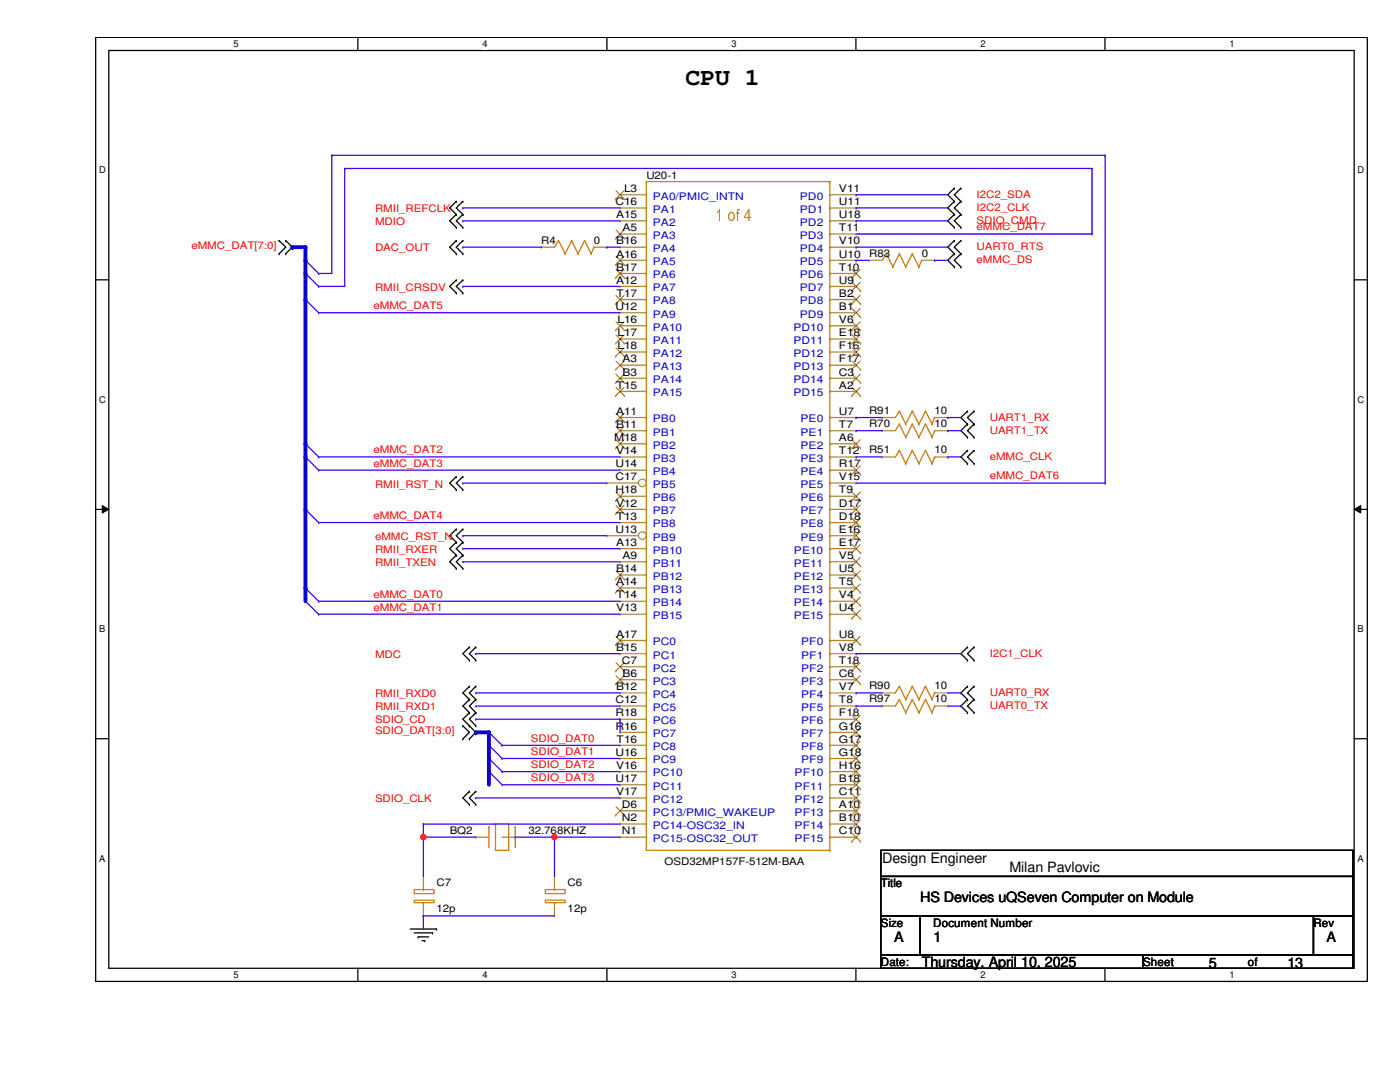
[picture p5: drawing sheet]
<svg xmlns="http://www.w3.org/2000/svg" width="279mm" height="216mm" viewBox="0 0 279 216" stroke-linecap="round" stroke-linejoin="round" font-family="sans-serif">
<path d="M19.1 7.5h253.8v188.3h-253.8zM21.7 10.1h248.6v183.1h-248.6z" fill="none" stroke="#000" stroke-width=".25"/>
<g fill="#fff">
<path d="M46.6 7.7h1v2.1h-1z"/>
<path d="M46.6 193.5h1v2.1h-1z"/>
</g>
<path d="M71.4 7.5v2.6M71.4 193.2v2.6" fill="none" stroke="#000" stroke-width=".25"/>
<g fill="#fff">
<path d="M96.3 7.7h1v2.1h-1z"/>
<path d="M96.3 193.5h1v2.1h-1z"/>
</g>
<path d="M121.1 7.5v2.6M121.1 193.2v2.6" fill="none" stroke="#000" stroke-width=".25"/>
<g fill="#fff">
<path d="M146 7.7h1v2.1h-1z"/>
<path d="M146 193.5h1v2.1h-1z"/>
</g>
<path d="M170.8 7.5v2.6M170.8 193.2v2.6" fill="none" stroke="#000" stroke-width=".25"/>
<g fill="#fff">
<path d="M195.7 7.7h1v2.1h-1z"/>
<path d="M195.7 193.5h1v2.1h-1z"/>
</g>
<path d="M220.5 7.5v2.6M220.5 193.2v2.6" fill="none" stroke="#000" stroke-width=".25"/>
<g fill="#fff">
<path d="M245.4 7.7h1v2.1h-1z"/>
<path d="M245.4 193.5h1v2.1h-1z"/>
<path d="M19.8 32.9h1.3v2.1h-1.3z"/>
<path d="M270.9 32.9h1.3v2.1h-1.3z"/>
<path d="M19.8 78.7h1.3v2.1h-1.3z"/>
<path d="M270.9 78.7h1.3v2.1h-1.3z"/>
</g>
<path d="M19.1 55.8h2.6M270.3 55.8h2.6" fill="none" stroke="#000" stroke-width=".25"/>
<g fill="#fff">
<path d="M19.8 124.5h1.2v2.1h-1.2z"/>
<path d="M270.9 124.5h1.3v2.1h-1.3z"/>
</g>
<path d="M19.1 101.6h2.6M270.3 101.6h2.6" fill="none" stroke="#000" stroke-width=".25"/>
<path d="M20.4 100.9l1.3 .7-1.3 .8zM270.3 101.6l1.3-.7v1.5z" fill="#000"/>
<path d="M20.4 100.9l1.3 .7-1.3 .8zM270.3 101.6l1.3-.7v1.5z" fill="none" stroke="#000" stroke-width=".2"/>
<g fill="#fff">
<path d="M19.8 170.3h1.2v2h-1.2z"/>
<path d="M270.9 170.3h1.3v2h-1.3z"/>
</g>
<g fill="none" stroke="#000" stroke-width=".25">
<path d="M190.5 37.5h.1M190.5 37.5l-1.4 1.4 1.4 1.3M191.8 37.5h.1M191.8 37.5l-1.3 1.4 1.3 1.3M55.7 48h.1M55.7 50.6h.1M55.7 48l1.3 1.3-1.3 1.3M57 50.6h.1M57 48h.1M57 48l1.3 1.3-1.3 1.3M91.1 40.2h.1M91.1 42.8h.1"/>
<path d="M91.1 45.4h.1M91.1 48h.1M91.1 50.6h.1M91.1 55.9h.1M91.1 58.5h.1M91.1 40.2l-1.4 1.3 1.4 1.3M91.1 42.8l-1.4 1.3 1.4 1.3M91.1 48l-1.4 1.3 1.4 1.3M91.1 55.9l-1.4 1.2 1.4 1.4M92.4 40.2h.1M92.4 42.8h.1M92.4 45.4h.1"/>
<path d="M92.4 48h.1M92.4 50.6h.1M92.4 55.9h.1M92.4 58.5h.1M92.4 40.2l-1.3 1.3 1.3 1.3M92.4 42.8l-1.3 1.3 1.3 1.3M92.4 48l-1.3 1.3 1.3 1.3M92.4 55.9l-1.3 1.2 1.3 1.4M190.5 40.2h.1M190.5 42.8h.1M190.5 45.4h.1M190.5 48h.1"/>
<path d="M190.5 50.6h.1M190.5 53.3h.1M190.5 40.2l-1.4 1.3 1.4 1.3M190.5 42.8l-1.4 1.3 1.4 1.3M190.5 48l-1.4 1.3 1.4 1.3M190.5 50.6l-1.4 1.3 1.4 1.4M191.8 40.2h.1M191.8 42.8h.1M191.8 45.4h.1M191.8 50.6h.1M191.8 48h.1M191.8 53.3h.1"/>
<path d="M191.8 40.2l-1.3 1.3 1.3 1.3M191.8 42.8l-1.3 1.3 1.3 1.3M191.8 48l-1.3 1.3 1.3 1.3M191.8 50.6l-1.3 1.3 1.3 1.4M91.1 95.1h.1M91.1 97.7h.1M91.1 95.1l-1.4 1.3 1.4 1.3M92.4 95.1h.1M92.4 97.7h.1M92.4 95.1l-1.3 1.3 1.3 1.3M193.1 82h.1M193.1 84.6h.1"/>
<path d="M193.1 87.2h.1M193.1 89.9h.1M193.1 92.5h.1M193.1 82l-1.3 1.3 1.3 1.3M193.1 84.6l-1.3 1.3 1.3 1.3M193.1 89.9l-1.3 1.3 1.3 1.3M194.4 84.6h.1M194.4 82h.1M194.4 87.2h.1M194.4 92.5h.1M194.4 89.9h.1M194.4 82l-1.3 1.3 1.3 1.3"/>
<path d="M194.4 84.6l-1.3 1.3 1.3 1.3M194.4 89.9l-1.3 1.3 1.3 1.3M91.1 105.6h.1M91.1 108.2h.1M91.1 110.8h.1M91.1 113.4h.1M91.1 105.6l-1.4 1.3 1.4 1.3M91.1 108.2l-1.4 1.3 1.4 1.3M91.1 110.8l-1.4 1.3 1.4 1.3M92.4 105.6h.1M92.4 108.2h.1M92.4 110.8h.1"/>
<path d="M92.4 113.4h.1M92.4 105.6l-1.3 1.3 1.3 1.3M92.4 108.2l-1.3 1.3 1.3 1.3M92.4 110.8l-1.3 1.3 1.3 1.3M93.7 129.1h.1M93.7 131.7h.1M93.7 136.9h.1M93.7 139.6h.1M93.7 136.9l-1.3 1.4 1.3 1.3M93.7 129.1l-1.3 1.3 1.3 1.3M93.7 139.6l-1.3 1.3 1.3 1.3M95 129.1h.1"/>
<path d="M95 131.7h.1M95 136.9h.1M95 139.6h.1M95 129.1l-1.3 1.3 1.3 1.3M95 136.9l-1.3 1.4 1.3 1.3M95 139.6l-1.3 1.3 1.3 1.3M193.1 129.1h.1M193.1 131.7h.1M193.1 136.9h.1M193.1 139.6h.1M193.1 129.1l-1.3 1.3 1.3 1.3M193.1 136.9l-1.3 1.4 1.3 1.3"/>
<path d="M193.1 139.6l-1.3 1.3 1.3 1.3M194.4 131.7h.1M194.4 129.1h.1M194.4 139.6h.1M194.4 136.9h.1M194.4 129.1l-1.3 1.3 1.3 1.3M194.4 136.9l-1.3 1.4 1.3 1.3M194.4 139.6l-1.3 1.3 1.3 1.3M19.1 147.4h2.6M92.4 144.8h.1M92.4 147.4h.1M92.4 144.8l1.3 1.3-1.3 1.3"/>
<path d="M93.7 142.2h.1M93.7 157.9h.1M93.7 147.4h.1M93.7 144.8h.1M93.7 157.9l-1.3 1.3 1.3 1.3M93.7 144.8l1.3 1.3-1.3 1.3M93.7 142.2l-1.3 1.3 1.3 1.3M95 142.2h.1M95 157.9h.1M95 144.8h.1M95 157.9l-1.3 1.3 1.3 1.3M95 142.2l-1.3 1.3 1.3 1.3"/>
<path d="M193.1 142.2h.1M194.4 142.2h.1M270.3 147.4h2.6M93.7 160.5h.1M95 160.5h.1M175.8 169.7h94.2v5.2h-94.2zM175.8 174.9h94.2v7.9h-94.2zM81.9 185.4h5.2M82.7 186.1h3.6M83.4 186.9h.1M83.4 186.9h2.2M84.2 187.7h.6"/>
<path d="M84.8 187.7h.1M86.3 186.1h.1M87.1 185.4h.1M175.8 182.8h7.8v7.8h-7.8zM175.8 190.6h52.3v2.6h-52.3zM183.6 182.8h78.5v7.8h-78.5zM228.1 190.6h41.9v2.6h-41.9zM262.1 182.8h7.9v7.8h-7.9z"/>
</g>
<g fill="none" stroke="#4200ff" stroke-width=".25">
<path d="M61 59.8h.1M61 54.6h.1M61 51.9h.1M61 59.8l2.6 2.6M61 54.6l2.6 2.5M61 51.9l2.6 2.7M61 88.6h.1M61 91.2h.1M61 88.6l2.6 2.6M61 91.2l2.6 2.6M61 101.6h.1M61 117.3h.1"/>
<path d="M61 120h.1M61 101.6l2.6 2.7M61 117.3l2.6 2.7M61 120l2.6 2.6M97.6 151.3h.1M97.6 148.7h.1M97.6 146.1h.1M97.6 154h.1M97.6 151.3l2.6 2.7M97.6 148.7l2.6 2.6M97.6 146.1l2.6 2.6M97.6 154l2.6 2.6"/>
</g>
<g fill="none" stroke="#cc8006" stroke-width=".25">
<path d="M129 36.2h.1M129 38.9h.1M129 36.2h36.6M129 36.2v133.5h36.6M165.6 36.2h.1M165.6 38.9h.1M165.6 36.2v133.5M111.5 48h.1M111.5 48l1.3 2.6M111.5 48l-.8 1.3M112.8 50.6h.1M114.1 48h.1"/>
<path d="M114.1 48l-1.3 2.6M114.1 48l1.3 2.6M115.4 50.6h.1M116.7 48h.1M116.7 48l-1.3 2.6M116.7 48l1.3 2.6M118 50.6h.1M118.5 49.3h.1M118.5 49.3l-.5 1.3M129 41.5h.1M129 44.1h.1M129 46.7h.1"/>
<path d="M129 49.3h.1M129 51.9h.1M129 54.6h.1M129 57.1h.1M129 59.8h.1M165.6 41.5h.1M165.6 44.1h.1M165.6 46.7h.1M165.6 49.3h.1M165.6 51.9h.1M165.6 54.6h.1M165.6 57.1h.1"/>
<path d="M165.6 59.8h.1M176.9 50.6h.1M176.9 50.6l1.3 2.7M176.9 50.6l-.8 1.3M178.2 53.3h.1M179.5 50.6h.1M179.5 50.6l-1.3 2.7M179.5 50.6l1.3 2.7M180.8 53.3h.1M182.1 50.6h.1M182.1 50.6l-1.3 2.7M182.1 50.6l1.3 2.7"/>
<path d="M183.4 53.3h.1M183.9 51.9h.1M183.9 51.9l-.5 1.4M129 65h.1M129 67.6h.1M129 70.2h.1M129 72.9h.1M129 75.5h.1M129 78.1h.1M129 62.4h.1M165.6 65h.1M165.6 67.6h.1"/>
<path d="M165.6 70.2h.1M165.6 72.9h.1M165.6 75.5h.1M165.6 78.1h.1M165.6 62.4h.1M129 83.3h.1M129 85.9h.1M129 88.6h.1M129 91.2h.1M129 93.8h.1M129 96.4h.1M129 99h.1"/>
<path d="M165.6 83.3h.1M165.6 85.9h.1M165.6 88.6h.1M165.6 91.2h.1M165.6 93.8h.1M165.6 96.4h.1M165.6 99h.1M179.5 84.6h.1M179.5 82h.1M179.5 84.6l1.3 2.6M179.5 84.6l-.8 1.3M179.5 82l1.3 2.6"/>
<path d="M179.5 82l-.8 1.3M180.8 87.2h.1M180.8 84.6h.1M182.1 84.6h.1M182.1 82h.1M182.1 84.6l-1.3 2.6M182.1 84.6l1.3 2.6M182.1 82l-1.3 2.6M182.1 82l1.3 2.6M183.4 87.2h.1M183.4 84.6h.1M184.7 84.6h.1"/>
<path d="M184.7 82h.1M184.7 84.6l-1.3 2.6M184.7 84.6l1.3 2.6M184.7 82l-1.3 2.6M184.7 82l1.3 2.6M186 87.2h.1M186 84.6h.1M186.5 85.9h.1M186.5 83.3h.1M186.5 85.9l-.5 1.3M186.5 83.3l-.5 1.3M129 109.5h.1"/>
<path d="M129 112.1h.1M129 114.7h.1M129 117.3h.1M129 120h.1M129 101.6h.1M129 104.3h.1M129 106.9h.1M165.6 109.5h.1M165.6 112.1h.1M165.6 114.7h.1M165.6 117.3h.1M165.6 120h.1"/>
<path d="M165.6 101.6h.1M165.6 104.3h.1M165.6 106.9h.1M129 122.6h.1M129 127.8h.1M129 130.4h.1M129 133.1h.1M129 135.6h.1M129 138.3h.1M165.6 122.6h.1M165.6 127.8h.1M165.6 130.4h.1"/>
<path d="M165.6 133.1h.1M165.6 135.6h.1M165.6 138.3h.1M179.5 136.9h.1M179.5 139.6h.1M179.5 136.9l1.3 2.7M179.5 136.9l-.8 1.4M179.5 139.6l1.3 2.6M179.5 139.6l-.8 1.3M180.8 139.6h.1M182.1 136.9h.1M182.1 139.6h.1"/>
<path d="M182.1 136.9l-1.3 2.7M182.1 136.9l1.3 2.7M182.1 139.6l-1.3 2.6M182.1 139.6l1.3 2.6M183.4 139.6h.1M184.7 136.9h.1M184.7 139.6h.1M184.7 136.9l-1.3 2.7M184.7 136.9l1.3 2.7M184.7 139.6l-1.3 2.6M184.7 139.6l1.3 2.6M186 139.6h.1"/>
<path d="M186.5 138.3h.1M186.5 138.3l-.5 1.3M129 154h.1M129 156.6h.1M129 140.9h.1M129 143.5h.1M129 146.1h.1M129 148.7h.1M129 151.3h.1M129 159.2h.1M165.6 154h.1M165.6 156.6h.1"/>
<path d="M165.6 159.2h.1M165.6 140.9h.1M165.6 143.5h.1M165.6 146.1h.1M165.6 148.7h.1M165.6 151.3h.1M180.8 142.2h.1M183.4 142.2h.1M186 142.2h.1M186.5 140.9h.1M186.5 140.9l-.5 1.3M97.6 165h.1"/>
<path d="M97.6 165v4.1M98.9 164.4h2.6v5.3h-2.6zM102.8 165h.1M102.8 165v4.1M108.8 179.6h4v.5h-4zM108.8 177.5h4v.8h-4zM110.7 177.5h.1M129 164.4h.1M129 167h.1M129 161.8h.1M165.6 169.7h.1M165.6 161.8h.1"/>
<path d="M165.6 164.4h.1M165.6 167h.1M110.7 180.1h.1"/>
</g>
<g fill="none" stroke="#a84" stroke-width=".25">
<path d="M108 49.3h.1M108 49.3h2.7M118.5 49.3h2.6M121.1 49.3h.1M123.7 41.5h.1M123.7 44.1h.1M123.7 46.7h.1M123.7 49.3h.1M123.7 51.9h.1M123.7 54.6h.1M123.7 57.1h.1M123.7 59.8h.1"/>
<path d="M123.7 49.3h5.3M123.7 51.9h5.3M123.7 41.5h5.3M123.7 44.1h5.3M123.7 46.7h5.3M123.7 54.6h5.3M123.7 57.1h5.3M123.7 59.8h5.3M173.4 51.9h.1M173.4 51.9h2.7M183.9 51.9h2.6M186.5 51.9h.1"/>
<path d="M123.7 65h.1M123.7 67.6h.1M123.7 70.2h.1M123.7 72.9h.1M123.7 75.5h.1M123.7 78.1h.1M123.7 62.4h.1M123.7 65h5.3M123.7 67.6h5.3M123.7 70.2h5.3M123.7 72.9h5.3M123.7 75.5h5.3"/>
<path d="M123.7 78.1h5.3M123.7 62.4h5.3M123.7 83.3h.1M123.7 85.9h.1M123.7 88.6h.1M123.7 91.2h.1M123.7 93.8h.1M123.7 85.9h5.3M123.7 83.3h5.3M123.7 88.6h5.3M123.7 91.2h5.3M123.7 93.8h5.3"/>
<path d="M176.1 85.9h.1M176.1 83.3h.1M176.1 85.9h2.6M176.1 83.3h2.6M186.5 85.9h2.6M186.5 83.3h2.6M189.1 85.9h.1M189.1 83.3h.1M123.7 109.5h.1M123.7 112.1h.1M123.7 114.7h.1M123.7 117.3h.1"/>
<path d="M123.7 120h.1M123.7 109.5h5.3M123.7 112.1h5.3M123.7 114.7h5.3M123.7 117.3h5.3M123.7 120h5.3M123.7 122.6h.1M123.7 122.6h5.3M176.1 138.3h.1M176.1 138.3h2.6M186.5 138.3h2.6M189.1 138.3h.1"/>
<path d="M176.1 140.9h.1M176.1 140.9h2.6M186.5 140.9h2.6M189.1 140.9h.1M95 167h.1M95 167h2.6M100.2 167h2.6M102.8 167h.1M110.7 174.9h.1M110.7 174.9v2.6M110.7 182.8h.1M110.7 180.1v2.7"/>
</g>
<g fill="none" stroke="#804000" stroke-width=".2">
<path d="M122.9 47.5h.1M122.9 52.8h.1M122.9 55.4h.1M122.9 45.9l1.7 1.6M122.9 51.1l1.7 1.7M122.9 53.8l1.7 1.6M122.9 59l1.7 1.6M124.5 45.9l-1.6 1.6M124.5 51.1l-1.6 1.7M124.5 53.8l-1.6 1.6M124.5 59l-1.6 1.6M124.6 47.5h.1"/>
<path d="M124.6 52.8h.1M124.6 55.4h.1M122.9 65.9h.1M122.9 68.5h.1M122.9 71.1h.1M122.9 73.7h.1M122.9 76.3h.1M122.9 79h.1M122.9 60.6h.1M122.9 64.2l1.7 1.7M122.9 66.8l1.7 1.7M122.9 69.4l1.7 1.7"/>
<path d="M122.9 72.1l1.7 1.6M122.9 74.7l1.7 1.6M122.9 77.3l1.7 1.7M124.5 64.2l-1.6 1.7M124.5 66.8l-1.6 1.7M124.5 69.4l-1.6 1.7M124.5 72.1l-1.6 1.6M124.5 74.7l-1.6 1.6M124.5 77.3l-1.6 1.7M124.6 65.9h.1M124.6 68.5h.1M124.6 71.1h.1"/>
<path d="M124.6 73.7h.1M124.6 76.3h.1M124.6 79h.1M124.6 60.6h.1M122.9 84.2h.1M122.9 86.8h.1M122.9 89.4h.1M122.9 82.5l1.7 1.7M122.9 85.1l1.7 1.7M122.9 87.8l1.7 1.6M124.5 82.5l-1.6 1.7M124.5 85.1l-1.6 1.7"/>
<path d="M124.5 87.8l-1.6 1.6M124.6 84.2h.1M124.6 86.8h.1M124.6 89.4h.1M122.9 115.6h.1M122.9 118.2h.1M122.9 113.9l1.7 1.7M122.9 116.5l1.7 1.7M124.5 113.9l-1.6 1.7M124.5 116.5l-1.6 1.7M124.6 115.6h.1M124.6 118.2h.1"/>
</g>
<circle cx="128.2" cy="96.4" r=".75" fill="#fff"/>
<g fill="none" stroke="#a84" stroke-width=".25">
<path d="M121.1 96.4h.1M121.1 96.4h6.3M123.7 99h.1M123.7 99h5.3M123.7 101.6h.1M123.7 104.3h.1M123.7 101.6h5.3M123.7 104.3h5.3"/>
<circle cx="128.2" cy="96.4" r=".75"/>
</g>
<path d="M122.9 99.9h.1M122.9 98.2l1.7 1.7M124.5 98.2l-1.6 1.7M124.6 99.9h.1M122.9 102.5h.1M122.9 100.8l1.7 1.7M124.5 100.8l-1.6 1.7M124.6 102.5h.1" fill="none" stroke="#804000" stroke-width=".2"/>
<circle cx="128.2" cy="106.9" r=".75" fill="#fff"/>
<g fill="none" stroke="#a84" stroke-width=".25">
<path d="M123.7 38.9h.1M123.7 38.9h5.3M165.6 38.9h5.3M170.9 38.9h.1M165.6 41.5h5.3M165.6 44.1h5.3M165.6 46.7h5.3M165.6 49.3h5.3M165.6 51.9h5.3M165.6 54.6h5.3M165.6 57.1h5.3M165.6 59.8h5.3"/>
<path d="M170.9 41.5h.1M170.9 44.1h.1M170.9 46.7h.1M170.9 49.3h.1M170.9 51.9h.1M170.9 54.6h.1M170.9 57.1h.1M170.9 59.8h.1M165.6 65h5.3M165.6 67.6h5.3M165.6 70.2h5.3M165.6 72.9h5.3"/>
<path d="M165.6 75.5h5.3M165.6 78.1h5.3M165.6 62.4h5.3M170.9 65h.1M170.9 67.6h.1M170.9 70.2h.1M170.9 72.9h.1M170.9 75.5h.1M170.9 78.1h.1M170.9 62.4h.1M165.6 83.3h5.3M165.6 85.9h5.3"/>
<path d="M165.6 88.6h5.3M165.6 91.2h5.3M165.6 93.8h5.3M165.6 96.4h5.3M165.6 99h5.3M170.9 83.3h.1M170.9 85.9h.1M170.9 88.6h.1M170.9 91.2h.1M170.9 93.8h.1M170.9 96.4h.1M170.9 99h.1"/>
<path d="M176.1 91.2h.1M176.1 91.2h2.6M186.5 91.2h2.6M189.1 91.2h.1M121.1 106.9h.1M121.1 106.9h6.3M165.6 106.9h5.3M165.6 109.5h5.3M165.6 112.1h5.3M165.6 114.7h5.3M165.6 117.3h5.3M165.6 120h5.3"/>
<path d="M165.6 101.6h5.3M165.6 104.3h5.3M170.9 109.5h.1M170.9 112.1h.1M170.9 114.7h.1M170.9 117.3h.1M170.9 120h.1M170.9 101.6h.1M170.9 104.3h.1M170.9 106.9h.1M123.7 127.8h.1M123.7 130.4h.1"/>
<path d="M123.7 133.1h.1M123.7 135.6h.1M123.7 138.3h.1M123.7 127.8h5.3M123.7 130.4h5.3M123.7 133.1h5.3M123.7 135.6h5.3M123.7 138.3h5.3M165.6 127.8h5.3M165.6 130.4h5.3M165.6 133.1h5.3M165.6 135.6h5.3"/>
<path d="M165.6 138.3h5.3M165.6 122.6h5.3M170.9 122.6h.1M170.9 127.8h.1M170.9 130.4h.1M170.9 133.1h.1M170.9 135.6h.1M170.9 138.3h.1M123.7 154h.1M123.7 156.6h.1M123.7 140.9h.1M123.7 143.5h.1"/>
<path d="M123.7 146.1h.1M123.7 148.7h.1M123.7 151.3h.1M123.7 159.2h.1M123.7 154h5.3M123.7 156.6h5.3M123.7 140.9h5.3M123.7 143.5h5.3M123.7 146.1h5.3M123.7 148.7h5.3M123.7 151.3h5.3M123.7 159.2h5.3"/>
<path d="M165.6 154h5.3M165.6 156.6h5.3M165.6 140.9h5.3M165.6 143.5h5.3M165.6 146.1h5.3M165.6 148.7h5.3M165.6 151.3h5.3M165.6 159.2h5.3M170.9 154h.1M170.9 156.6h.1M170.9 159.2h.1M170.9 140.9h.1"/>
<path d="M170.9 143.5h.1M170.9 146.1h.1M170.9 148.7h.1M170.9 151.3h.1M84.5 174.9h.1M84.5 174.9v2.6M123.7 164.4h.1M123.7 167h.1M123.7 161.8h.1M123.7 161.8h5.3M123.7 164.4h5.3M123.7 167h5.3"/>
<path d="M165.6 161.8h5.3M165.6 164.4h5.3M165.6 167h5.3M170.9 161.8h.1M170.9 164.4h.1M170.9 167h.1M84.5 182.8h.1M84.5 180.1v2.7"/>
<circle cx="128.2" cy="106.9" r=".75"/>
</g>
<g fill="none" stroke="#804000" stroke-width=".2">
<path d="M122.9 39.7h.1M122.9 38.1l1.7 1.6M124.5 38.1l-1.6 1.6M124.6 39.7h.1M170 55.4h.1M170 58h.1M170.1 53.8l1.6 1.6M170.1 56.3l1.6 1.7M170.1 59l1.6 1.6M171.7 53.8l-1.7 1.6M171.7 56.3l-1.7 1.7M171.7 59l-1.7 1.6"/>
<path d="M171.7 55.4h.1M171.7 58h.1M170 65.9h.1M170 68.5h.1M170 71.1h.1M170 73.7h.1M170 76.3h.1M170 79h.1M170 60.6h.1M170 63.2h.1M170.1 64.2l1.6 1.7M170.1 66.8l1.6 1.7"/>
<path d="M170.1 69.4l1.6 1.7M170.1 72.1l1.6 1.6M170.1 74.7l1.6 1.6M170.1 77.3l1.6 1.7M170.1 61.6l1.6 1.6M171.7 64.2l-1.7 1.7M171.7 66.8l-1.7 1.7M171.7 69.4l-1.7 1.7M171.7 72.1l-1.7 1.6M171.7 74.7l-1.7 1.6M171.7 77.3l-1.7 1.7M171.7 61.6l-1.7 1.6"/>
<path d="M171.7 65.9h.1M171.7 68.5h.1M171.7 71.1h.1M171.7 73.7h.1M171.7 76.3h.1M171.7 79h.1M171.7 60.6h.1M171.7 63.2h.1M170 89.4h.1M170 94.7h.1M170 99.9h.1M170.1 87.8l1.6 1.6"/>
<path d="M170.1 93l1.6 1.7M170.1 98.2l1.6 1.7M171.7 87.8l-1.7 1.6M171.7 93l-1.7 1.7M171.7 98.2l-1.7 1.7M171.7 89.4h.1M171.7 94.7h.1M171.7 99.9h.1M170 110.3h.1M170 112.9h.1M170 115.6h.1M170 118.2h.1"/>
<path d="M170 102.5h.1M170 105.1h.1M170 107.7h.1M170.1 108.7l1.6 1.6M170.1 111.3l1.6 1.6M170.1 113.9l1.6 1.7M170.1 116.5l1.6 1.7M170.1 119.2l1.6 1.6M170.1 100.8l1.6 1.7M170.1 103.5l1.6 1.6M170.1 106.1l1.6 1.6M171.7 108.7l-1.7 1.6"/>
<path d="M171.7 111.3l-1.7 1.6M171.7 113.9l-1.7 1.7M171.7 116.5l-1.7 1.7M171.7 119.2l-1.7 1.6M171.7 100.8l-1.7 1.7M171.7 103.5l-1.7 1.6M171.7 106.1l-1.7 1.6M171.7 110.3h.1M171.7 112.9h.1M171.7 115.6h.1M171.7 118.2h.1M171.7 102.5h.1"/>
<path d="M171.7 105.1h.1M171.7 107.7h.1M122.9 128.7h.1M122.9 133.9h.1M122.9 136.5h.1M122.9 127l1.7 1.7M122.9 132.2l1.7 1.7M122.9 134.8l1.7 1.7M124.5 127l-1.6 1.7M124.5 132.2l-1.6 1.7M124.5 134.8l-1.6 1.7M124.6 128.7h.1"/>
<path d="M124.6 133.9h.1M124.6 136.5h.1M170 120.8h.1M170 123.4h.1M170 128.7h.1M170 133.9h.1M170 136.5h.1M170.1 121.8l1.6 1.6M170.1 127l1.6 1.7M170.1 132.2l1.6 1.7M170.1 134.8l1.6 1.7M171.7 121.8l-1.7 1.6"/>
<path d="M171.7 127l-1.7 1.7M171.7 132.2l-1.7 1.7M171.7 134.8l-1.7 1.7M171.7 120.8h.1M171.7 123.4h.1M171.7 128.7h.1M171.7 133.9h.1M171.7 136.5h.1M170 154.8h.1M170 157.4h.1M170 144.4h.1M170 147h.1"/>
<path d="M170 149.6h.1M170 152.2h.1M170.1 153.2l1.6 1.6M170.1 155.8l1.6 1.6M170.1 158.4l1.6 1.7M170.1 142.7l1.6 1.7M170.1 145.3l1.6 1.7M170.1 147.9l1.6 1.7M170.1 150.5l1.6 1.7M171.7 153.2l-1.7 1.6M171.7 155.8l-1.7 1.6M171.7 158.4l-1.7 1.7"/>
<path d="M171.7 142.7l-1.7 1.7M171.7 145.3l-1.7 1.7M171.7 147.9l-1.7 1.7M171.7 150.5l-1.7 1.7M171.7 154.8h.1M171.7 157.4h.1M171.7 144.4h.1M171.7 147h.1M171.7 149.6h.1M171.7 152.2h.1M122.9 162.6h.1M122.9 161l1.7 1.6"/>
<path d="M124.5 161l-1.6 1.6M124.6 162.6h.1M170 160.1h.1M170 162.6h.1M170 165.3h.1M170 167.9h.1M170.1 161l1.6 1.6M170.1 163.6l1.6 1.7M170.1 166.2l1.6 1.7M171.7 161l-1.7 1.6M171.7 163.6l-1.7 1.7M171.7 166.2l-1.7 1.7"/>
<path d="M171.7 160.1h.1M171.7 162.6h.1M171.7 165.3h.1M171.7 167.9h.1"/>
</g>
<g fill="none" stroke="#cc8006" stroke-width=".25">
<path d="M179.5 89.9h.1M179.5 89.9l1.3 2.6M179.5 89.9l-.8 1.3M180.8 92.5h.1M182.1 89.9h.1M182.1 89.9l-1.3 2.6M182.1 89.9l1.3 2.6M183.4 92.5h.1M184.7 89.9h.1M184.7 89.9l-1.3 2.6M184.7 89.9l1.3 2.6M186 92.5h.1"/>
<path d="M186.5 91.2h.1M186.5 91.2l-.5 1.3M82.7 179.6h3.9v.5h-3.9zM82.7 177.5h3.9v.8h-3.9zM84.5 177.5h.1M84.5 180.1h.1"/>
</g>
<g fill="none" stroke="#4200ff" stroke-width=".25">
<path d="M170.9 38.9h.1M170.9 38.9h18.2M92.4 41.5h.1M92.4 44.1h.1M92.4 49.3h.1M92.4 57.1h.1M92.4 41.5h31.3M92.4 44.1h31.3M92.4 49.3h15.6M92.4 57.1h31.3M121.1 49.3h.1M121.1 49.3h2.6"/>
<path d="M170.9 41.5h.1M170.9 44.1h.1M170.9 49.3h.1M170.9 51.9h.1M170.9 41.5h18.2M170.9 44.1h18.2M170.9 46.7h47M170.9 49.3h18.2M170.9 51.9h2.5M217.9 46.7h.1M63.6 91.2h.1M63.6 93.8h.1"/>
<path d="M63.6 91.2h60.1M63.6 93.8h60.1M92.4 96.4h.1M92.4 96.4h28.7M170.9 83.3h.1M170.9 85.9h.1M170.9 91.2h.1M170.9 83.3h5.2M170.9 85.9h5.2M170.9 91.2h5.2M170.9 96.4h49.7M189.1 83.3h.1"/>
<path d="M189.1 85.9h.1M189.1 91.2h.1M189.1 83.3h2.7M189.1 85.9h2.7M189.1 91.2h2.7M220.6 96.4h.1M63.6 104.3h.1M63.6 120h.1M63.6 104.3h60.1M63.6 120h60.1M92.4 106.9h.1M92.4 109.5h.1"/>
<path d="M92.4 112.1h.1M92.4 106.9h28.7M92.4 109.5h31.3M92.4 112.1h31.3M63.6 122.6h.1M63.6 122.6h60.1M95 130.4h.1M95 138.3h.1M95 130.4h28.7M95 138.3h28.7M170.9 130.4h.1M170.9 138.3h.1"/>
<path d="M170.9 130.4h20.9M170.9 138.3h5.2M95 140.9h.1M95 159.2h.1M95 140.9h28.7M95 159.2h28.7M100.2 148.7h.1M100.2 151.3h.1M100.2 154h.1M100.2 148.7h23.5M100.2 151.3h23.5M100.2 154h23.5"/>
<path d="M170.9 140.9h.1M170.9 140.9h5.2M84.5 164.4h.1M84.5 167h.1M84.5 164.4h39.2M84.5 164.4v2.6M84.5 167h10.5"/>
</g>
<circle cx="84.5" cy="167" r=".5" fill="#f00"/>
<circle cx="84.5" cy="167" r=".5" fill="none" stroke="#f00" stroke-width=".25"/>
<path d="M84.5 167h.1M84.5 167v7.9M102.8 167h.1M102.8 167h20.9M110.7 167h.1M110.7 167v7.9" fill="none" stroke="#4200ff" stroke-width=".25"/>
<circle cx="110.7" cy="167" r=".5" fill="#f00"/>
<circle cx="110.7" cy="167" r=".5" fill="none" stroke="#f00" stroke-width=".25"/>
<path d="M84.5 182.8h.1M84.5 182.8v2.6M84.5 182.8h26.2" fill="none" stroke="#4200ff" stroke-width=".25"/>
<path d="M61 49.3v2.6" fill="none" stroke="#00f" stroke-width=".76"/>
<circle cx="61" cy="49.3" r=".38" fill="#00f"/>
<path d="M58.3 49.3h2.7" fill="none" stroke="#00f" stroke-width=".76"/>
<circle cx="58.3" cy="49.3" r=".38" fill="#00f"/>
<path d="M95 146.1h2.6" fill="none" stroke="#00f" stroke-width=".76"/>
<circle cx="95" cy="146.1" r=".38" fill="#00f"/>
<path d="M97.6 151.3v2.7" fill="none" stroke="#00f" stroke-width=".76"/>
<circle cx="97.6" cy="151.3" r=".38" fill="#00f"/>
<path d="M97.6 148.7v2.6" fill="none" stroke="#00f" stroke-width=".76"/>
<circle cx="97.6" cy="148.7" r=".38" fill="#00f"/>
<path d="M97.6 146.1v2.6" fill="none" stroke="#00f" stroke-width=".76"/>
<circle cx="97.6" cy="146.1" r=".38" fill="#00f"/>
<path d="M97.6 154v2.6" fill="none" stroke="#00f" stroke-width=".76"/>
<circle cx="97.6" cy="154" r=".38" fill="#00f"/>
<path d="M186.5 51.9h.1M186.5 51.9h2.6M100.2 156.6h.1M100.2 156.6h23.5" fill="none" stroke="#4200ff" stroke-width=".25"/>
<path d="M61 117.3v2.7" fill="none" stroke="#00f" stroke-width=".76"/>
<circle cx="61" cy="117.3" r=".38" fill="#00f"/>
<path d="M61 91.2v10.4" fill="none" stroke="#00f" stroke-width=".76"/>
<circle cx="61" cy="91.2" r=".38" fill="#00f"/>
<path d="M61 101.6v15.7" fill="none" stroke="#00f" stroke-width=".76"/>
<circle cx="61" cy="101.6" r=".38" fill="#00f"/>
<path d="M61 88.6v2.6" fill="none" stroke="#00f" stroke-width=".76"/>
<circle cx="61" cy="88.6" r=".38" fill="#00f"/>
<path d="M68.8 33.6h.1M68.8 33.6h149.1M68.8 33.6v23.5h-5.2M217.9 33.6h.1M217.9 33.6v13.1M63.6 57.1h.1M189.1 138.3h2.7M191.8 138.3h.1M189.1 140.9h2.7M191.8 140.9h.1" fill="none" stroke="#4200ff" stroke-width=".25"/>
<path d="M61 59.8v28.8" fill="none" stroke="#00f" stroke-width=".76"/>
<circle cx="61" cy="59.8" r=".38" fill="#00f"/>
<path d="M63.6 62.4h.1M63.6 62.4h60.1" fill="none" stroke="#4200ff" stroke-width=".25"/>
<path d="M61 54.6v5.2" fill="none" stroke="#00f" stroke-width=".76"/>
<circle cx="61" cy="54.6" r=".38" fill="#00f"/>
<path d="M66.2 31h.1M66.2 31h154.4M66.2 31v23.6h-2.6M220.6 31h.1M220.6 31v65.4M63.6 54.6h.1" fill="none" stroke="#4200ff" stroke-width=".25"/>
<path d="M61 51.9v2.7" fill="none" stroke="#00f" stroke-width=".76"/>
<circle cx="61" cy="51.9" r=".38" fill="#00f"/>
<path d="M95 143.5h.1M95 143.5h28.7M123.7 143.5h.1M123.7 143.5v2.6" fill="none" stroke="#4200ff" stroke-width=".25"/>
<circle cx="84.5" cy="167" r=".5" fill="#f00"/>
<circle cx="84.5" cy="167" r=".5" fill="none" stroke="#f00" stroke-width=".25"/>
<circle cx="110.7" cy="167" r=".5" fill="#f00"/>
<circle cx="110.7" cy="167" r=".5" fill="none" stroke="#f00" stroke-width=".25"/>
<text font-size="5" x="136.8" y="16.9">CPU 1</text>
<text font-size="3.4" fill="#cc8006" x="142.8" y="44.2">1 of 4</text>
<g font-size="2.8">
<text x="176.1" y="172.2">Design Engineer</text>
<text x="201.5" y="174">Milan Pavlovic</text>
<text x="183.6" y="180">HS Devices uQSeven Computer on Module</text>
<text x="178.4" y="187.9">A</text>
<text x="186.3" y="187.9">1</text>
<text x="264.8" y="187.9">A</text>
<text x="183.9" y="192.9">Thursday, April 10, 2025</text>
<text x="241.2" y="193.1">5</text>
<text x="256.9" y="193.1">13</text>
</g>
<g font-size="2.3">
<text x="175.8" y="177">Title</text>
<text x="175.8" y="184.9">Size</text>
<text x="186.3" y="184.9">Document Number</text>
<text x="262.1" y="184.9">Rev</text>
<text x="175.8" y="192.7">Date:</text>
<text x="228.1" y="192.7">Sheet</text>
<text x="249" y="192.7">of</text>
</g>
<g font-size="2.1">
<text x="129" y="35.8">U20-1</text>
<text x="122.8" y="40.9">C16</text>
<text x="124.5" y="38.3">L3</text>
<text x="167.4" y="38.3">V11</text>
<text x="167.4" y="40.9">U11</text>
<text x="122.9" y="43.5">A15</text>
<text x="124.2" y="46.1">A5</text>
<text x="167.4" y="43.5">U18</text>
<text x="167.4" y="46.1">T11</text>
<text x="108" y="48.6">R4</text>
<text x="118.5" y="48.6">0</text>
<text x="122.9" y="48.8">B16</text>
<text x="122.9" y="51.4">A16</text>
<text x="167.4" y="48.8">V10</text>
<text x="167.4" y="51.4">U10</text>
<text x="173.4" y="51.2">R83</text>
<text x="183.9" y="51.2">0</text>
<text x="122.9" y="54">B17</text>
<text x="122.9" y="56.6">A12</text>
<text x="123.1" y="59.2">T17</text>
<text x="167.4" y="54">T10</text>
<text x="167.4" y="56.6">U9</text>
<text x="167.4" y="59.2">B2</text>
<text x="122.8" y="61.8">U12</text>
<text x="123.2" y="64.5">L16</text>
<text x="167.4" y="64.5">V6</text>
<text x="167.4" y="61.8">B1</text>
<text x="123.2" y="67.1">L17</text>
<text x="123.2" y="69.7">L18</text>
<text x="167.4" y="67.1">E18</text>
<text x="167.4" y="69.7">F16</text>
<text x="123.1" y="77.6">T15</text>
<text x="124.2" y="72.3">A3</text>
<text x="124.2" y="74.9">B3</text>
<text x="167.4" y="72.3">F17</text>
<text x="167.4" y="74.9">C3</text>
<text x="167.4" y="77.6">A2</text>
<text x="122.9" y="82.8">A11</text>
<text x="167.4" y="82.8">U7</text>
<text x="173.4" y="82.6">R91</text>
<text x="186.5" y="82.6">10</text>
<text x="122.6" y="88">M18</text>
<text x="122.9" y="85.4">B11</text>
<text x="167.4" y="85.4">T7</text>
<text x="167.4" y="88">A6</text>
<text x="173.4" y="85.2">R70</text>
<text x="186.5" y="85.2">10</text>
<text x="122.8" y="93.3">U14</text>
<text x="122.8" y="95.8">C17</text>
<text x="122.9" y="90.6">V14</text>
<text x="167.4" y="90.6">T12</text>
<text x="167.4" y="93.3">R17</text>
<text x="167.4" y="95.8">V15</text>
<text x="173.4" y="90.5">R51</text>
<text x="186.5" y="90.5">10</text>
<text x="122.8" y="98.5">H18</text>
<text x="122.9" y="101.1">V12</text>
<text x="167.4" y="98.5">T9</text>
<text x="167.4" y="101.1">D17</text>
<text x="122.8" y="106.3">U13</text>
<text x="123.1" y="103.7">T13</text>
<text x="167.4" y="103.7">D18</text>
<text x="167.4" y="106.3">E16</text>
<text x="122.9" y="108.9">A13</text>
<text x="124.2" y="111.5">A9</text>
<text x="167.4" y="108.9">E17</text>
<text x="167.4" y="111.5">V5</text>
<text x="122.9" y="114.2">B14</text>
<text x="122.9" y="116.8">A14</text>
<text x="123.1" y="119.4">T14</text>
<text x="167.4" y="114.2">U5</text>
<text x="167.4" y="116.8">T5</text>
<text x="167.4" y="119.4">V4</text>
<text x="122.9" y="122">V13</text>
<text x="167.4" y="122">U4</text>
<text x="122.9" y="127.3">A17</text>
<text x="122.9" y="129.9">B15</text>
<text x="167.4" y="127.3">U8</text>
<text x="167.4" y="129.9">V8</text>
<text x="122.9" y="137.7">B12</text>
<text x="124.1" y="132.5">C7</text>
<text x="124.2" y="135.1">B6</text>
<text x="167.4" y="132.5">T18</text>
<text x="167.4" y="135.1">C6</text>
<text x="167.4" y="137.7">V7</text>
<text x="173.4" y="137.5">R90</text>
<text x="186.5" y="137.5">10</text>
<text x="122.8" y="140.3">C12</text>
<text x="122.8" y="143">R18</text>
<text x="167.4" y="140.3">T8</text>
<text x="167.4" y="143">F18</text>
<text x="173.4" y="140.2">R97</text>
<text x="186.5" y="140.2">10</text>
<text x="122.8" y="145.6">R16</text>
<text x="123.1" y="148.2">T16</text>
<text x="167.4" y="145.6">G16</text>
<text x="167.4" y="148.2">G17</text>
<text x="122.8" y="150.8">U16</text>
<text x="122.9" y="153.4">V16</text>
<text x="167.4" y="153.4">H16</text>
<text x="167.4" y="150.8">G18</text>
<text x="122.8" y="156">U17</text>
<text x="122.9" y="158.7">V17</text>
<text x="124.1" y="161.2">D6</text>
<text x="167.4" y="156">B18</text>
<text x="167.4" y="158.7">C11</text>
<text x="167.4" y="161.2">A10</text>
<text x="89.7" y="166.3">BQ2</text>
<text x="105.5" y="166.3">32.768KHZ</text>
<text x="124.1" y="163.9">N2</text>
<text x="124.1" y="166.5">N1</text>
<text x="167.4" y="163.9">B10</text>
<text x="167.4" y="166.5">C10</text>
<text x="132.6" y="172.6">OSD32MP157F-512M-BAA</text>
<text x="87.1" y="176.8">C7</text>
<text x="113.3" y="176.8">C6</text>
<text x="87.1" y="182">12p</text>
<text x="113.3" y="182">12p</text>
</g>
<g font-size="2.1" fill="#00c">
<text x="130.3" y="39.8">PA0/PMIC_INTN</text>
<text x="159.6" y="39.8">PD0</text>
<text x="130.3" y="42.5">PA1</text>
<text x="130.3" y="45">PA2</text>
<text x="130.3" y="47.7">PA3</text>
<text x="159.6" y="42.5">PD1</text>
<text x="159.6" y="45">PD2</text>
<text x="159.6" y="47.7">PD3</text>
<text x="130.3" y="50.3">PA4</text>
<text x="130.3" y="52.9">PA5</text>
<text x="159.6" y="50.3">PD4</text>
<text x="159.6" y="52.9">PD5</text>
<text x="130.3" y="55.5">PA6</text>
<text x="130.3" y="58.1">PA7</text>
<text x="159.6" y="55.5">PD6</text>
<text x="159.6" y="58.1">PD7</text>
<text x="130.3" y="66">PA10</text>
<text x="130.3" y="60.7">PA8</text>
<text x="130.3" y="63.4">PA9</text>
<text x="158.3" y="66">PD10</text>
<text x="159.6" y="60.7">PD8</text>
<text x="159.6" y="63.4">PD9</text>
<text x="130.3" y="68.6">PA11</text>
<text x="130.3" y="71.2">PA12</text>
<text x="158.3" y="68.6">PD11</text>
<text x="158.3" y="71.2">PD12</text>
<text x="130.3" y="73.8">PA13</text>
<text x="130.3" y="76.5">PA14</text>
<text x="158.3" y="73.8">PD13</text>
<text x="158.3" y="76.5">PD14</text>
<text x="130.3" y="79.1">PA15</text>
<text x="158.3" y="79.1">PD15</text>
<text x="130.3" y="84.3">PB0</text>
<text x="130.3" y="86.9">PB1</text>
<text x="130.3" y="89.5">PB2</text>
<text x="159.8" y="84.3">PE0</text>
<text x="159.8" y="86.9">PE1</text>
<text x="159.8" y="89.5">PE2</text>
<text x="130.3" y="92.2">PB3</text>
<text x="130.3" y="94.8">PB4</text>
<text x="159.8" y="92.2">PE3</text>
<text x="159.8" y="94.8">PE4</text>
<text x="130.3" y="97.4">PB5</text>
<text x="130.3" y="100">PB6</text>
<text x="159.8" y="97.4">PE5</text>
<text x="159.8" y="100">PE6</text>
<text x="130.3" y="102.6">PB7</text>
<text x="130.3" y="105.2">PB8</text>
<text x="130.3" y="107.9">PB9</text>
<text x="159.8" y="102.6">PE7</text>
<text x="159.8" y="105.2">PE8</text>
<text x="159.8" y="107.9">PE9</text>
<text x="130.3" y="110.4">PB10</text>
<text x="130.3" y="113.1">PB11</text>
<text x="158.5" y="110.4">PE10</text>
<text x="158.5" y="113.1">PE11</text>
<text x="130.3" y="115.7">PB12</text>
<text x="130.3" y="118.3">PB13</text>
<text x="158.5" y="115.7">PE12</text>
<text x="158.5" y="118.3">PE13</text>
<text x="130.3" y="120.9">PB14</text>
<text x="130.3" y="123.5">PB15</text>
<text x="158.5" y="120.9">PE14</text>
<text x="158.5" y="123.5">PE15</text>
<text x="130.3" y="128.8">PC0</text>
<text x="130.3" y="131.4">PC1</text>
<text x="159.9" y="128.8">PF0</text>
<text x="159.9" y="131.4">PF1</text>
<text x="130.3" y="134">PC2</text>
<text x="130.3" y="136.6">PC3</text>
<text x="159.9" y="134">PF2</text>
<text x="159.9" y="136.6">PF3</text>
<text x="130.3" y="139.2">PC4</text>
<text x="130.3" y="141.9">PC5</text>
<text x="159.9" y="139.2">PF4</text>
<text x="159.9" y="141.9">PF5</text>
<text x="130.3" y="144.5">PC6</text>
<text x="130.3" y="147.1">PC7</text>
<text x="130.3" y="149.7">PC8</text>
<text x="159.9" y="144.5">PF6</text>
<text x="159.9" y="147.1">PF7</text>
<text x="159.9" y="149.7">PF8</text>
<text x="130.3" y="154.9">PC10</text>
<text x="130.3" y="152.3">PC9</text>
<text x="158.6" y="154.9">PF10</text>
<text x="159.9" y="152.3">PF9</text>
<text x="130.3" y="157.6">PC11</text>
<text x="130.3" y="160.2">PC12</text>
<text x="158.6" y="157.6">PF11</text>
<text x="158.6" y="160.2">PF12</text>
<text x="130.3" y="165.4">PC14-OSC32_IN</text>
<text x="130.3" y="162.8">PC13/PMIC_WAKEUP</text>
<text x="158.6" y="162.8">PF13</text>
<text x="158.6" y="165.4">PF14</text>
<text x="130.3" y="168">PC15-OSC32_OUT</text>
<text x="158.6" y="168">PF15</text>
</g>
<g font-size="2.1" fill="#f00">
<text x="194.9" y="39.5">I2C2_SDA</text>
<text x="74.8" y="42.3">RMII_REFCLK</text>
<text x="74.8" y="45">MDIO</text>
<text x="194.9" y="42.1">I2C2_CLK</text>
<text x="194.9" y="44.7">SDIO_CMD</text>
<text x="194.9" y="46">eMMC_DAT7</text>
<text x="38.2" y="49.7">eMMC_DAT[7:0]</text>
<text x="74.8" y="50.2">DAC_OUT</text>
<text x="194.9" y="49.9">UART0_RTS</text>
<text x="194.9" y="52.5">eMMC_DS</text>
<text x="74.8" y="58">RMII_CRSDV</text>
<text x="74.5" y="61.7">eMMC_DAT5</text>
<text x="197.5" y="83.9">UART1_RX</text>
<text x="197.5" y="86.5">UART1_TX</text>
<text x="74.5" y="90.5">eMMC_DAT2</text>
<text x="74.5" y="93.1">eMMC_DAT3</text>
<text x="197.5" y="91.8">eMMC_CLK</text>
<text x="197.5" y="95.7">eMMC_DAT6</text>
<text x="74.8" y="97.3">RMII_RST_N</text>
<text x="74.5" y="103.5">eMMC_DAT4</text>
<text x="74.8" y="107.7">eMMC_RST_N</text>
<text x="74.8" y="110.4">RMII_RXER</text>
<text x="74.8" y="112.9">RMII_TXEN</text>
<text x="74.5" y="119.3">eMMC_DAT0</text>
<text x="74.5" y="121.8">eMMC_DAT1</text>
<text x="74.8" y="131.3">MDC</text>
<text x="197.5" y="131">I2C1_CLK</text>
<text x="74.8" y="139.1">RMII_RXD0</text>
<text x="74.8" y="141.7">RMII_RXD1</text>
<text x="197.5" y="138.9">UART0_RX</text>
<text x="197.5" y="141.5">UART0_TX</text>
<text x="74.8" y="146.5">SDIO_DAT[3:0]</text>
<text x="74.8" y="144.4">SDIO_CD</text>
<text x="106" y="148">SDIO_DAT0</text>
<text x="106" y="150.6">SDIO_DAT1</text>
<text x="106" y="153.2">SDIO_DAT2</text>
<text x="106" y="155.9">SDIO_DAT3</text>
<text x="74.8" y="160.1">SDIO_CLK</text>
</g>
<g font-size="1.9">
<text x="46.6" y="9.4">5</text>
<text x="96.3" y="9.4">4</text>
<text x="146" y="9.4">3</text>
<text x="195.7" y="9.4">2</text>
<text x="245.4" y="9.4">1</text>
<text x="19.8" y="34.6">D</text>
<text x="270.9" y="34.6">D</text>
<text x="19.8" y="80.3">C</text>
<text x="270.9" y="80.3">C</text>
<text x="19.8" y="126.2">B</text>
<text x="270.9" y="126.2">B</text>
<text x="19.8" y="171.9">A</text>
<text x="270.9" y="171.9">A</text>
<text x="46.6" y="195.2">5</text>
<text x="96.3" y="195.2">4</text>
<text x="146" y="195.2">3</text>
<text x="195.7" y="195.2">2</text>
<text x="245.4" y="195.2">1</text>
</g>
</svg>
